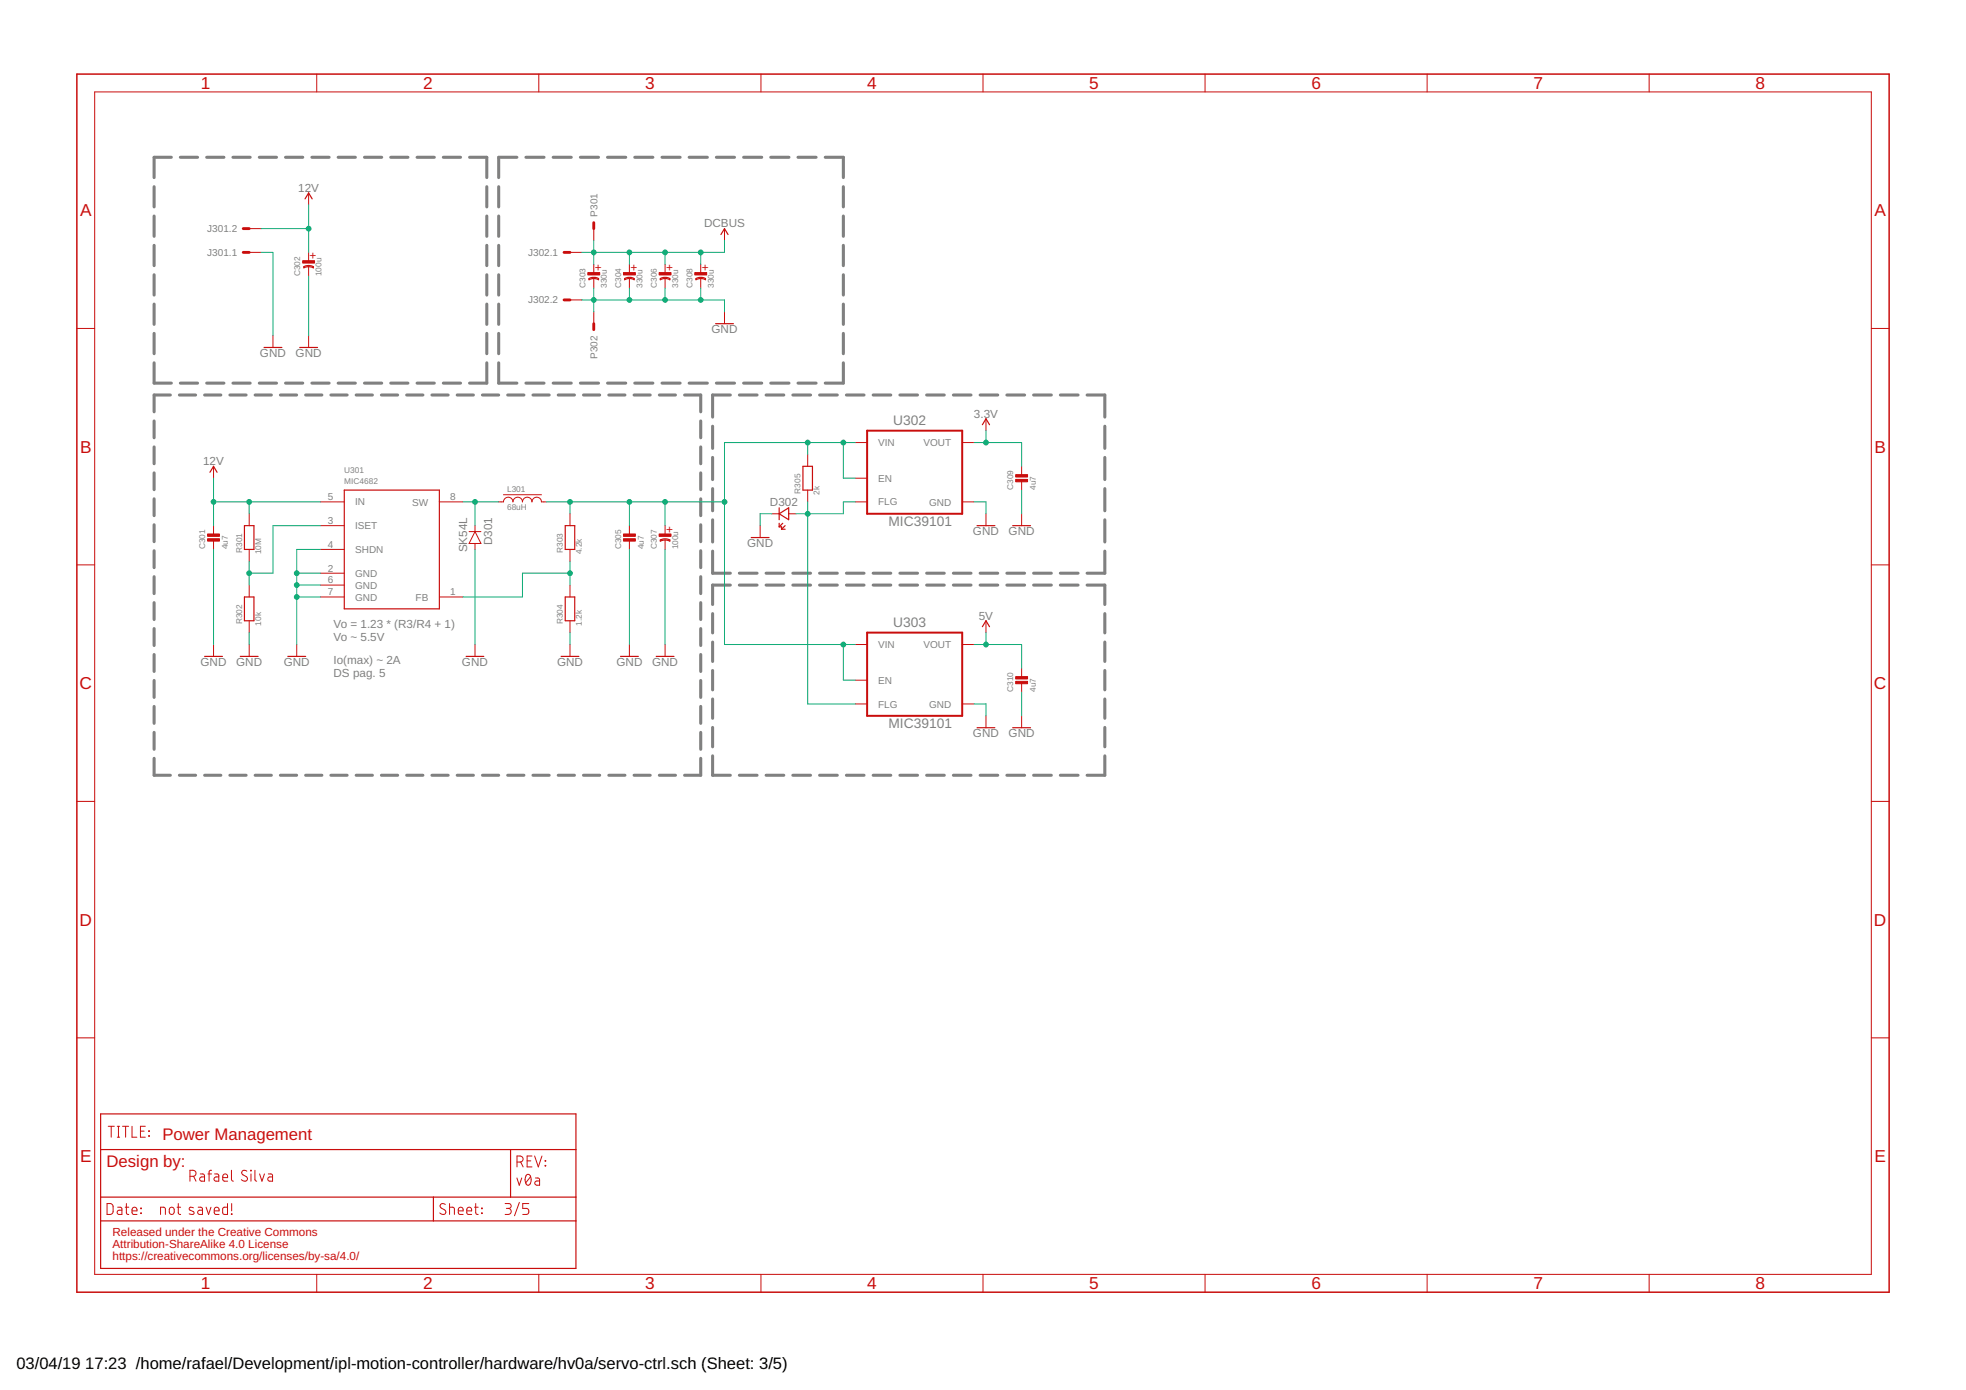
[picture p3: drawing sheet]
<svg xmlns="http://www.w3.org/2000/svg" width="420mm" height="297mm" viewBox="0 0 420 297" stroke-linecap="round" stroke-linejoin="round" font-family="sans-serif">
<g fill="none" stroke="#808080" stroke-width=".66">
<path d="M32.9 39.9v4.3M36.6 33.6h-3.7v4.4M38.5 33.6h3.7M44.2 33.6h3.7M49.8 33.6h3.7M55.4 33.6h3.7M61 33.6h3.7M66.7 33.6h3.6M72.3 33.6h3.6M77.9 33.6h3.7M83.5 33.6h3.7M89.1 33.6h3.7"/>
<path d="M94.7 33.6h3.7M100.4 33.6h3.6v4.4M104 39.9v4.3M106.6 39.9v4.3M110.5 33.6h-3.9v4.4M112.4 33.6h3.9M118.2 33.6h3.9M124 33.6h3.9M129.8 33.6h3.9M135.7 33.6h3.8M141.5 33.6h3.9M147.3 33.6h3.9"/>
<path d="M153.1 33.6h3.9M158.9 33.6h3.9M164.7 33.6h3.9M170.5 33.6h3.9M176.4 33.6h3.8v4.4M180.2 39.9v4.3M32.9 46.2v4.3M32.9 52.4v4.4M32.9 58.7v4.4M104 46.2v4.3M104 52.4v4.4M104 58.7v4.4"/>
<path d="M106.6 46.2v4.3M106.6 52.4v4.4M106.6 58.7v4.4M180.2 46.2v4.3M180.2 52.4v4.4M180.2 58.7v4.4M32.9 65v4.3M32.9 71.2v4.4M32.9 77.5v4.4h3.7M104 77.5v4.4h-3.6M104 65v4.3M104 71.2v4.4"/>
<path d="M106.6 77.5v4.4h3.9M106.6 65v4.3M106.6 71.2v4.4M180.2 65v4.3M180.2 71.2v4.4M180.2 77.5v4.4h-3.8M32.9 90v3.6M32.9 95.5v3.6M36.4 84.4h-3.5v3.6M38.3 84.4h3.5M38.5 81.9h3.7M43.7 84.4h3.5"/>
<path d="M44.2 81.9h3.7M49.1 84.4h3.5M49.8 81.9h3.7M54.5 84.4h3.5M55.4 81.9h3.7M59.9 84.4h3.5M61 81.9h3.7M65.3 84.4h3.5M66.7 81.9h3.6M70.7 84.4h3.5M72.3 81.9h3.6M76.1 84.4h3.5"/>
<path d="M77.9 81.9h3.7M81.5 84.4h3.5M83.5 81.9h3.7M86.9 84.4h3.5M89.1 81.9h3.7M92.3 84.4h3.5M94.7 81.9h3.7M97.7 84.4h3.5M103.1 84.4h3.5M108.5 84.4h3.5M112.4 81.9h3.9M113.9 84.4h3.5"/>
<path d="M118.2 81.9h3.9M119.3 84.4h3.5M124 81.9h3.9M124.7 84.4h3.5M129.8 81.9h3.9M130.1 84.4h3.5M135.5 84.4h3.5M135.7 81.9h3.8M140.9 84.4h3.5M141.5 81.9h3.9M146.3 84.4h3.5v3.6M147.3 81.9h3.9"/>
<path d="M149.8 90v3.6M149.8 95.5v3.6M152.3 91.1v4.7M152.3 97.7v4.8M153.1 81.9h3.9M156.1 84.4h-3.8v4.7M158 84.4h3.8M158.9 81.9h3.9M163.7 84.4h3.8M164.7 81.9h3.9M169.4 84.4h3.8M170.5 81.9h3.9"/>
<path d="M175.2 84.4h3.7M180.9 84.4h3.8M186.6 84.4h3.8M192.3 84.4h3.8M198 84.4h3.8M203.8 84.4h3.7M209.5 84.4h3.7M215.2 84.4h3.8M220.9 84.4h3.8M226.6 84.4h3.8M232.3 84.4h3.8v4.7M236.1 91.1v4.7"/>
<path d="M236.1 97.7v4.8M32.9 101v3.6M32.9 106.6v3.6M32.9 112.1v3.7M32.9 117.7v3.6M149.8 101v3.6M149.8 106.6v3.6M149.8 112.1v3.7M149.8 117.7v3.6M152.3 117.8v4.7h3.8M152.3 104.4v4.8M152.3 111.1v4.7"/>
<path d="M236.1 104.4v4.8M236.1 111.1v4.7M236.1 117.8v4.7h-3.8M32.9 123.2v3.7M32.9 128.8v3.6M32.9 134.3v3.6M32.9 139.9v3.6M149.8 123.2v3.7M149.8 128.8v3.6M149.8 134.3v3.6M149.8 139.9v3.6M152.3 131.1v4.2"/>
<path d="M152.3 137.2v4.2M156.1 125h-3.8v4.2M158 122.5h3.8M158 125h3.8M163.7 122.5h3.8M163.7 125h3.8M169.4 122.5h3.8M169.4 125h3.8M175.2 122.5h3.7M175.2 125h3.7M180.9 122.5h3.8M180.9 125h3.8"/>
<path d="M186.6 122.5h3.8M186.6 125h3.8M192.3 122.5h3.8M192.3 125h3.8M198 122.5h3.8M198 125h3.8M203.8 122.5h3.7M203.8 125h3.7M209.5 122.5h3.7M209.5 125h3.7M215.2 122.5h3.8M215.2 125h3.8"/>
<path d="M220.9 122.5h3.8M220.9 125h3.8M226.6 122.5h3.8M226.6 125h3.8M232.3 125h3.8v4.2M236.1 131.1v4.2M236.1 137.2v4.2M32.9 145.4v3.6M32.9 151v3.6M32.9 156.5v3.6M149.8 145.4v3.6M149.8 151v3.6"/>
<path d="M149.8 156.5v3.6M152.3 143.3v4.1M152.3 149.4v4.1M152.3 155.4v4.2M236.1 143.3v4.1M236.1 149.4v4.1M236.1 155.4v4.2M32.9 162.1v3.6h3.5M38.3 165.7h3.5M43.7 165.7h3.5M49.1 165.7h3.5M54.5 165.7h3.5"/>
<path d="M59.9 165.7h3.5M65.3 165.7h3.5M70.7 165.7h3.5M76.1 165.7h3.5M81.5 165.7h3.5M86.9 165.7h3.5M92.3 165.7h3.5M97.7 165.7h3.5M103.1 165.7h3.5M108.5 165.7h3.5M113.9 165.7h3.5M119.3 165.7h3.5"/>
<path d="M124.7 165.7h3.5M130.1 165.7h3.5M135.5 165.7h3.5M140.9 165.7h3.5M149.8 162.1v3.6h-3.5M152.3 161.5v4.2h3.8M158 165.7h3.8M163.7 165.7h3.8M169.4 165.7h3.8M175.2 165.7h3.7M180.9 165.7h3.8M186.6 165.7h3.8"/>
<path d="M192.3 165.7h3.8M198 165.7h3.8M203.8 165.7h3.7M209.5 165.7h3.7M215.2 165.7h3.8M220.9 165.7h3.8M226.6 165.7h3.8M236.1 161.5v4.2h-3.8"/>
</g>
<path d="M16.4 15.8h387.3v260.3h-387.3z" fill="none" stroke="#c90d0c" stroke-width=".32"/>
<g fill="none" stroke="#c90d0c" stroke-width=".21">
<path d="M20.2 19.6h379.7v252.7h-379.7zM67.7 15.8v3.8M115.1 15.8v3.8M162.6 15.8v3.8M210.1 15.8v3.8M257.5 15.8v3.8M305 15.8v3.8M352.4 15.8v3.8M53.3 53.9h2.5M53.3 48.9h2.5M66 41.2v2.6M66 53.9v2.1"/>
<path d="M66 57v2M121.8 53.9h2.6M126.9 48.9v2.5M126.9 56.5v2M126.9 59.5v2.1M134.5 56.5v2M134.5 59.5v2.1M142.1 56.5v2M142.1 59.5v2.1M149.8 56.5v2M149.8 59.5v2.1M154.8 48.9v2.5"/>
<path d="M16.4 70.2h3.8M58.3 71.7v2.6M66 71.7v2.6M121.8 64.1h2.6M126.9 66.6v2.6M154.8 66.6v2.6M399.9 70.2h3.8M45.6 99.7v2.5M172.6 97.1v2.6M182.8 94.6h2.5M205.6 94.6h2.6M210.7 89.5v2.5"/>
<path d="M218.3 99.7v2M45.6 112.3v2.1M45.6 115.4v2M53.3 109.8v2.5M53.3 117.4v2.6M68.5 107.3h5.1M68.5 112.3h5.1M68.5 117.4h5.1M93.9 107.3h5.1M100.2 113.6h2.6M101.5 113.6l1.3 2.5h-2.6zM101.5 112.3v1.3"/>
<path d="M101.5 116.1v1.3M106.6 107.3h1a1.02 1.02 0 0 1 1-1.1 1.02 1.02 0 0 1 1 1.1 1.02 1.02 0 0 1 1-1.1 1.02 1.02 0 0 1 1.1 1.1 1.02 1.02 0 0 1 1-1.1 1.02 1.02 0 0 1 1 1.1 1.02 1.02 0 0 1 1-1.1 1.02 1.02 0 0 1 1 1.1h1M107.6 105.7h8.1M121.8 109.8v2.5M121.8 117.4v2.6M134.5 112.3v2.1M134.5 115.4v2M142.1 112.3v2.1M142.1 115.4v2M162.5 112.3v2.6M165 109.8h1.5M168.6 109.8h1.5"/>
<path d="M172.6 104.7v2.6M182.8 102.2h2.5M182.8 107.3h2.5M205.6 107.3h2.6M210.7 109.8v2.5M218.3 102.7v2M218.3 109.8v2.5M16.4 120.7h3.8M45.6 137.7v2.6M53.3 125v2.6M53.3 132.7v2.5M53.3 137.7v2.6"/>
<path d="M63.4 137.7v2.6M68.5 122.5h5.1M68.5 125h5.1M68.5 127.6h5.1M93.9 127.6h5.1M101.5 137.7v2.6M121.8 125v2.6M121.8 132.7v2.5M121.8 137.7v2.6M134.5 137.7v2.6M142.1 137.7v2.6M182.8 137.7h2.5"/>
<path d="M205.6 137.7h2.6M210.7 132.7v2.5M399.9 120.7h3.8M182.8 145.4h2.5M182.8 150.4h2.5M205.6 150.4h2.6M210.7 153v2.5M218.3 142.8v2M218.3 145.9v2M218.3 153v2.5M16.4 171.3h3.8M399.9 171.3h3.8"/>
<path d="M16.4 221.8h3.8M399.9 221.8h3.8M22.9 257.2h.8l.5 .4v1.5l-.5 .4h-.8zM23.1 240.7h1.3M23.8 240.7v2.3M25.1 240.7h.5M25.1 243h.5M25.1 258h.7l.2 .2 .1 1.3h-.6a.46 .46 0 0 1-.5-.4 .46 .46 0 0 1 .5-.5h.6M25.3 240.7v2.3M26.2 240.7h1.3M26.8 258h.7M26.8 240.7v2.3"/>
<path d="M27 257.2v2.1l.5 .2M28.2 258.8h1.1a.56 .56 0 0 0-.4-.8 .56 .56 0 0 0-.7 .5l.1 .9 1 .1M28.2 240.7v2.3h1.1M30 241.7h.8M30.1 258.2l.1 .1zM30.1 259.2l.1 .1zM31.1 240.7h-1.1v2.3h1.1M31.8 241.7l.1 .1zM31.8 242.7l.1 .1zM34.3 259.5v-1.5l.9 .1 .1 1.4M36.3 258.1l.3-.1 .5 .1 .1 .9a.53 .53 0 0 1-.5 .5 .53 .53 0 0 1-.5-.5zM37.8 258h.8"/>
<path d="M38.1 257.2v2.1l.5 .2M40.6 251.4h.7a.65 .65 0 0 0 .6-.7 .65 .65 0 0 0-.6-.6h-.7v2.3M41.3 258.1l-.7-.1-.2 .4 1 .6v.4l-.3 .1-.7-.1M41.4 251.4l.5 1M42.4 258h.6l.2 .2 .1 1.3h-.6a.46 .46 0 0 1-.5-.4 .46 .46 0 0 1 .5-.5h.6M42.8 250.9h.7l.2 .3v1.2h-.6a.46 .46 0 0 1-.4-.4 .46 .46 0 0 1 .4-.5h.6M44 258l.6 1.5 .5-1.5M44.4 250.9h.8M45.2 250.1l-.5 .2v2.1M45.8 258.8h1a.55 .55 0 0 0-.3-.8 .55 .55 0 0 0-.7 .5l.1 .9 .9 .1M45.9 250.9h.6l.2 .2 .1 1.3h-.6a.46 .46 0 0 1-.5-.4 .46 .46 0 0 1 .5-.5h.6M47.6 251.7h1a.55 .55 0 0 0-.3-.8 .55 .55 0 0 0-.7 .5l.1 .9 .9 .1"/>
<path d="M48.6 257.2v2.3h-.8l-.2-.4v-.9l.2-.2h.8M49.4 259.4l.2 .1zM49.5 250.1v1.9l.1 .3 .3 .1M49.5 257.2v1.6M52.7 250.3a.58 .58 0 0 0-.8-.1 .58 .58 0 0 0 0 .9l.7 .3a.58 .58 0 0 1 .1 .9 .58 .58 0 0 1-.9 0l-.2-.2M53.6 250.1l.1 .1zM53.6 250.9v1.5M54.5 250.1v2.1l.4 .2M55.5 250.9l.5 1.5 .5-1.5M57.3 250.9h.7l.2 .2 .1 1.3h-.6a.46 .46 0 0 1-.5-.4 .46 .46 0 0 1 .5-.5h.6M95.2 257.4a.58 .58 0 0 0-.9-.1 .58 .58 0 0 0 0 .9l.7 .4a.58 .58 0 0 1 .1 .8 .58 .58 0 0 1-.9 0l-.2-.2M96.1 258l.9 .1 .1 1.4"/>
<path d="M96.1 257.2v2.3M97.9 258.8h1.1a.55 .55 0 0 0-.4-.8 .55 .55 0 0 0-.7 .5l.2 .9 .9 .1M99.8 258.8h1a.55 .55 0 0 0-.4-.8 .55 .55 0 0 0-.6 .5l.1 .9 .9 .1M101.4 258h.8M101.7 257.2v1.9l.1 .3 .4 .1M102.9 259.2l.2 .1zM102.9 258.2l.2 .1zM107.9 257.2h.8a.52 .52 0 0 1 .5 .5 .52 .52 0 0 1-.5 .5h-.5M108.6 258.2a.65 .65 0 0 1 .7 .7 .65 .65 0 0 1-.7 .6h-.7M110.5 251.7l.5 1.6 .5-1.6M110.5 248.3h.6a.65 .65 0 0 0 .7-.6 .65 .65 0 0 0-.7-.7h-.6v2.4M111 256.9l-1 2.9"/>
<path d="M111.3 248.3l.5 1.1M112.5 251.1a.62 .62 0 0 1 .8 0 .62 .62 0 0 1 .2 .7 .99 .99 0 0 1-.8 1.5 1.68 1.68 0 0 1-.2-2.2zM112.6 248.1h.8M113 257.2h-1.3v1h.8a.66 .66 0 0 1 .5 .7 .66 .66 0 0 1-.5 .6h-.8M113.4 251.5l-1 1.3M113.7 247h-1.1v2.4h1.1M114.3 247l.7 2.4 .8-2.4M114.4 251.7l.7 .1 .2 .2v1.3h-.6a.46 .46 0 0 1-.4-.5 .46 .46 0 0 1 .4-.4h.6M116.5 248l.1 .1zM116.5 249l.1 .2zM67.7 272.3v3.8M115.1 272.3v3.8"/>
<path d="M162.6 272.3v3.8M210.1 272.3v3.8M257.5 272.3v3.8M305 272.3v3.8M352.4 272.3v3.8"/>
</g>
<g fill="none" stroke="#c90d0c" stroke-width=".25">
<path d="M64.9 57l.7-.2h.7l.7 .2v.2l-1-.2-1.1 .2zM65.2 42.5l.8-1.3 .7 1.3M125.9 59.5l.7-.2h.7l.6 .2v.3l-1-.3-1 .3zM133.5 59.5l.7-.2h.7l.6 .2v.3l-1-.3-1 .3zM141.1 59.5l.7-.2h.7l.7 .2v.3l-1.1-.3-1 .3zM148.7 59.5l.7-.2h.7l.7 .2v.3l-1-.3-1.1 .3zM154.1 50.1l.7-1.2 .8 1.2M56.4 74.3h3.8M64.1 74.3h3.8M152.9 69.2h3.8M171.6 99.7h2v5h-2zM210 90.8l.7-1.3 .8 1.3"/>
<path d="M44.9 100.9l.7-1.2 .8 1.2M52.2 112.3h2.1v5.1h-2.1zM73.6 104.7h20.3v25.4h-20.3zM120.8 112.3h2v5.1h-2zM141.1 115.4l1.4-.2 .7 .2v.2l-1.1-.2-1 .2zM160.5 114.9h3.9M166.5 108.5v2.6M166.5 111.8v.8M166.5 109.8l2.1-1.3v2.6zM166.5 112.6h.5v.5M167 113.1h.8M167.3 111.8l-.8 .8"/>
<path d="M167.8 112.3l-.8 .8M208.8 112.3h3.8M216.4 112.3h3.8M52.2 127.6h2.1v5.1h-2.1zM120.8 127.6h2v5.1h-2zM210 133.9l.7-1.2 .8 1.2M43.7 140.3h3.8M51.4 140.3h3.8M61.5 140.3h3.8M99.6 140.3h3.8M119.9 140.3h3.8M132.6 140.3h3.8"/>
<path d="M140.2 140.3h3.8M208.8 155.5h3.8M216.4 155.5h3.8M21.5 238h101.6v33.1h-101.6zM21.5 245.7h101.6M21.5 255.8h101.6M92.6 255.8v5.1M109.1 245.7v10.1M21.5 260.9h101.6"/>
</g>
<path d="M185.3 92h20.3v17.8h-20.3zM185.3 135.2h20.3v17.8h-20.3z" fill="none" stroke="#c90d0c" stroke-width=".42"/>
<g fill="#c90d0c" stroke="#c90d0c" stroke-width=".21">
<path d="M133.2 115.1h2.6v.5h-2.6z"/>
<path d="M133.2 114.1h2.6v.5h-2.6z"/>
<path d="M217.1 102.4h2.5v.6h-2.5z"/>
<path d="M217.1 101.4h2.5v.5h-2.5z"/>
<path d="M217.1 145.6h2.5v.5h-2.5z"/>
<path d="M217.1 144.6h2.5v.5h-2.5z"/>
<path d="M140.9 114.1h2.5v.5h-2.5z"/>
<path d="M44.4 115.1h2.5v.5h-2.5z"/>
<path d="M44.4 114.1h2.5v.5h-2.5z"/>
<path d="M64.7 55.7h2.5v.5h-2.5z"/>
<path d="M125.6 58.3h2.6v.5h-2.6z"/>
<path d="M133.2 58.3h2.6v.5h-2.6z"/>
<path d="M140.9 58.3h2.5v.5h-2.5z"/>
<path d="M148.5 58.3h2.5v.5h-2.5z"/>
</g>
<path d="M52 53.9h1.3M52 48.9h1.3M120.5 53.9h1.3M126.9 47.6v1.3M120.5 64.1h1.3M126.9 69.2v1.2" fill="none" stroke="#c90d0c" stroke-width=".61"/>
<g fill="none" stroke="#0dab76" stroke-width=".21">
<path d="M55.8 53.9h2.5v17.8M55.8 48.9h10.2M66 43.8v10.1M66 59v12.7M126.9 51.4v5.1M134.5 53.9v2.6M142.1 53.9v2.6M149.8 53.9v2.6M154.8 51.4v2.5h-30.4M124.4 64.1h30.4v2.5M126.9 61.6v5M134.5 61.6v2.5"/>
<path d="M142.1 61.6v2.5M149.8 61.6v2.5M172.6 94.6v2.5M180.2 94.6v7.6h2.6M182.8 94.6h-28v43.1h28M208.2 94.6h10.1v5.1M210.7 92v2.6M45.6 102.2v10.1M45.6 117.4v20.3M45.6 107.3h22.9M53.3 107.3v2.5M53.3 120v5"/>
<path d="M68.5 117.4h-5.1v20.3M68.5 112.3h-10.2v10.2h-5M99 107.3h7.6M101.5 107.3v5M101.5 117.4v20.3M116.7 107.3h38.1M121.8 107.3v2.5M121.8 120v5M134.5 107.3v5M134.5 117.4v20.3M142.1 107.3v5M142.1 117.4v20.3"/>
<path d="M165 109.8h-2.5v2.5M172.6 107.3v43.1h10.2M182.8 107.3h-2.6v2.5h-10.1M208.2 107.3h2.5v2.5M218.3 104.7v5.1M53.3 135.2v2.5M63.4 122.5h5.1M63.4 127.6h5.1M63.4 125h5.1M121.8 122.5h-10.1v5.1h-12.7M121.8 135.2v2.5M180.2 137.7v7.7h2.6"/>
<path d="M208.2 137.7h10.1v5.1M210.7 135.2v2.5M208.2 150.4h2.5v2.6M218.3 147.9v5.1"/>
</g>
<g fill="#0dab76" stroke="#0dab76" stroke-width=".21">
<circle cx="63.4" cy="127.6" r=".51"/>
<circle cx="63.4" cy="125" r=".51"/>
<circle cx="63.4" cy="122.5" r=".51"/>
<circle cx="126.9" cy="64.1" r=".51"/>
<circle cx="134.5" cy="64.1" r=".51"/>
<circle cx="142.1" cy="64.1" r=".51"/>
<circle cx="149.8" cy="64.1" r=".51"/>
<circle cx="101.5" cy="107.3" r=".51"/>
<circle cx="121.8" cy="122.5" r=".51"/>
<circle cx="53.3" cy="122.5" r=".51"/>
<circle cx="210.7" cy="94.6" r=".51"/>
<circle cx="210.7" cy="137.7" r=".51"/>
<circle cx="53.3" cy="107.3" r=".51"/>
<circle cx="45.6" cy="107.3" r=".51"/>
<circle cx="66" cy="48.9" r=".51"/>
<circle cx="180.2" cy="94.6" r=".51"/>
<circle cx="121.8" cy="107.3" r=".51"/>
<circle cx="134.5" cy="107.3" r=".51"/>
<circle cx="142.1" cy="107.3" r=".51"/>
<circle cx="180.2" cy="137.7" r=".51"/>
<circle cx="154.8" cy="107.3" r=".51"/>
<circle cx="172.6" cy="94.6" r=".51"/>
<circle cx="126.9" cy="53.9" r=".51"/>
<circle cx="134.5" cy="53.9" r=".51"/>
<circle cx="142.1" cy="53.9" r=".51"/>
<circle cx="149.8" cy="53.9" r=".51"/>
<circle cx="172.6" cy="109.8" r=".51"/>
</g>
<g font-size="3.7" fill="#c90d0c">
<text x="42.9" y="19">1</text>
<text x="90.4" y="19">2</text>
<text x="137.9" y="19">3</text>
<text x="185.3" y="19">4</text>
<text x="232.8" y="19">5</text>
<text x="280.3" y="19">6</text>
<text x="327.7" y="19">7</text>
<text x="375.2" y="19">8</text>
<text x="17.1" y="46.2">A</text>
<text x="400.6" y="46.2">A</text>
<text x="17.1" y="96.7">B</text>
<text x="400.6" y="96.7">B</text>
<text x="17" y="147.3">C</text>
<text x="400.5" y="147.3">C</text>
<text x="17" y="197.8">D</text>
<text x="400.5" y="197.8">D</text>
<text x="17.1" y="248.4">E</text>
<text x="400.6" y="248.4">E</text>
<text x="42.9" y="275.5">1</text>
<text x="90.4" y="275.5">2</text>
<text x="137.9" y="275.5">3</text>
<text x="185.3" y="275.5">4</text>
<text x="232.8" y="275.5">5</text>
<text x="280.3" y="275.5">6</text>
<text x="327.7" y="275.5">7</text>
<text x="375.2" y="275.5">8</text>
</g>
<g font-size="3.6" fill="#c90d0c">
<text x="34.7" y="243.6">Power Management</text>
<text x="22.8" y="249.5">Design by:</text>
</g>
<g font-size="3.5">
<text x="3.5" y="292.5">03/04/19</text>
<text x="18.2" y="292.5">17:23 /home/rafael/Development/ipl-motion-controller/hardware/hv0a/servo-ctrl.sch (Sheet: 3/5)</text>
</g>
<g font-size="2.9" fill="#808080">
<text x="190.9" y="90.8">U302</text>
<text x="189.9" y="112.4">MIC39101</text>
<text x="190.9" y="134">U303</text>
<text x="189.9" y="155.6">MIC39101</text>
</g>
<g font-size="2.5" fill="#808080">
<text x="63.7" y="41">12V</text>
<text x="150.5" y="48.6">DCBUS</text>
<text x="152.1" y="71.2">GND</text>
<text x="55.6" y="76.3">GND</text>
<text x="63.2" y="76.3">GND</text>
<text x="208.1" y="89.2">3.3V</text>
<text x="43.4" y="99.4">12V</text>
<text x="164.6" y="108.2">D302</text>
<text x="99.9" y="118.1" transform="rotate(-90 99.9 118.1)">SK54L</text>
<text x="105.2" y="116.5" transform="rotate(-90 105.2 116.5)">D301</text>
<text x="159.7" y="116.9">GND</text>
<text x="207.9" y="114.4">GND</text>
<text x="215.6" y="114.4">GND</text>
<text x="71.3" y="134.3">Vo = 1.23 * (R3/R4 + 1)</text>
<text x="71.3" y="137">Vo ~ 5.5V</text>
<text x="209.2" y="132.4">5V</text>
<text x="42.9" y="142.3">GND</text>
<text x="50.5" y="142.3">GND</text>
<text x="60.6" y="142.3">GND</text>
<text x="71.3" y="141.9">Io(max) ~ 2A</text>
<text x="98.7" y="142.3">GND</text>
<text x="119" y="142.3">GND</text>
<text x="131.7" y="142.3">GND</text>
<text x="139.4" y="142.3">GND</text>
<text x="71.3" y="144.6">DS pag. 5</text>
<text x="207.9" y="157.5">GND</text>
<text x="215.6" y="157.5">GND</text>
</g>
<g font-size="2.5" fill="#c90d0c">
<text x="67.7" y="55.4" transform="rotate(-90 67.7 55.4)">+</text>
<text x="128.7" y="57.9" transform="rotate(-90 128.7 57.9)">+</text>
<text x="136.3" y="57.9" transform="rotate(-90 136.3 57.9)">+</text>
<text x="143.9" y="57.9" transform="rotate(-90 143.9 57.9)">+</text>
<text x="151.5" y="57.9" transform="rotate(-90 151.5 57.9)">+</text>
<text x="143.9" y="113.8" transform="rotate(-90 143.9 113.8)">+</text>
<text x="24" y="264.2">Released under the Creative Commons</text>
<text x="24" y="269.3">https://creativecommons.org/licenses/by-sa/4.0/</text>
<text x="24" y="266.7">Attribution-ShareAlike 4.0 License</text>
</g>
<g font-size="2.1" fill="#808080">
<text x="127.7" y="46.3" transform="rotate(-90 127.7 46.3)">P301</text>
<text x="44.3" y="49.6">J301.2</text>
<text x="44.3" y="54.7">J301.1</text>
<text x="112.9" y="54.7">J302.1</text>
<text x="112.9" y="64.9">J302.2</text>
<text x="127.7" y="76.7" transform="rotate(-90 127.7 76.7)">P302</text>
<text x="187.7" y="95.3">VIN</text>
<text x="197.3" y="95.3">VOUT</text>
<text x="70" y="106.9">5</text>
<text x="96.2" y="106.9">8</text>
<text x="187.7" y="102.9">EN</text>
<text x="70" y="112">3</text>
<text x="75.9" y="113.1">ISET</text>
<text x="75.9" y="108">IN</text>
<text x="88.1" y="108">SW</text>
<text x="187.7" y="108">FLG</text>
<text x="198.6" y="108">GND</text>
<text x="70" y="117.1">4</text>
<text x="75.9" y="118.2">SHDN</text>
<text x="70" y="122.1">2</text>
<text x="70" y="124.7">6</text>
<text x="75.9" y="123.3">GND</text>
<text x="75.9" y="125.8">GND</text>
<text x="70" y="127.2">7</text>
<text x="75.9" y="128.3">GND</text>
<text x="88.8" y="128.3">FB</text>
<text x="96.2" y="127.2">1</text>
<text x="187.7" y="138.5">VIN</text>
<text x="197.3" y="138.5">VOUT</text>
<text x="187.7" y="146.1">EN</text>
<text x="187.7" y="151.2">FLG</text>
<text x="198.6" y="151.2">GND</text>
</g>
<g font-size="1.8" fill="#808080">
<text x="64.2" y="59" transform="rotate(-90 64.2 59)">C302</text>
<text x="68.7" y="59" transform="rotate(-90 68.7 59)">100u</text>
<text x="125.1" y="61.6" transform="rotate(-90 125.1 61.6)">C303</text>
<text x="129.7" y="61.6" transform="rotate(-90 129.7 61.6)">330u</text>
<text x="132.7" y="61.6" transform="rotate(-90 132.7 61.6)">C304</text>
<text x="137.3" y="61.6" transform="rotate(-90 137.3 61.6)">330u</text>
<text x="140.4" y="61.6" transform="rotate(-90 140.4 61.6)">C306</text>
<text x="144.9" y="61.6" transform="rotate(-90 144.9 61.6)">330u</text>
<text x="148" y="61.6" transform="rotate(-90 148 61.6)">C308</text>
<text x="152.6" y="61.6" transform="rotate(-90 152.6 61.6)">330u</text>
<text x="73.6" y="101.2">U301</text>
<text x="73.6" y="103.5">MIC4682</text>
<text x="108.4" y="105.2">L301</text>
<text x="171.1" y="105.5" transform="rotate(-90 171.1 105.5)">R305</text>
<text x="175.2" y="105.7" transform="rotate(-90 175.2 105.7)">2k</text>
<text x="216.6" y="104.7" transform="rotate(-90 216.6 104.7)">C309</text>
<text x="221.4" y="104.7" transform="rotate(-90 221.4 104.7)">4u7</text>
<text x="108.4" y="109">68uH</text>
<text x="43.9" y="117.4" transform="rotate(-90 43.9 117.4)">C301</text>
<text x="48.7" y="117.4" transform="rotate(-90 48.7 117.4)">4u7</text>
<text x="51.7" y="118.2" transform="rotate(-90 51.7 118.2)">R301</text>
<text x="55.8" y="118.4" transform="rotate(-90 55.8 118.4)">10M</text>
<text x="120.3" y="118.2" transform="rotate(-90 120.3 118.2)">R303</text>
<text x="124.4" y="118.4" transform="rotate(-90 124.4 118.4)">4.2k</text>
<text x="132.7" y="117.4" transform="rotate(-90 132.7 117.4)">C305</text>
<text x="137.6" y="117.4" transform="rotate(-90 137.6 117.4)">4u7</text>
<text x="140.4" y="117.4" transform="rotate(-90 140.4 117.4)">C307</text>
<text x="144.9" y="117.4" transform="rotate(-90 144.9 117.4)">100u</text>
<text x="51.7" y="133.4" transform="rotate(-90 51.7 133.4)">R302</text>
<text x="55.8" y="133.7" transform="rotate(-90 55.8 133.7)">10k</text>
<text x="120.3" y="133.4" transform="rotate(-90 120.3 133.4)">R304</text>
<text x="124.4" y="133.7" transform="rotate(-90 124.4 133.7)">1.2k</text>
<text x="216.6" y="147.9" transform="rotate(-90 216.6 147.9)">C310</text>
<text x="221.4" y="147.9" transform="rotate(-90 221.4 147.9)">4u7</text>
</g>
</svg>
